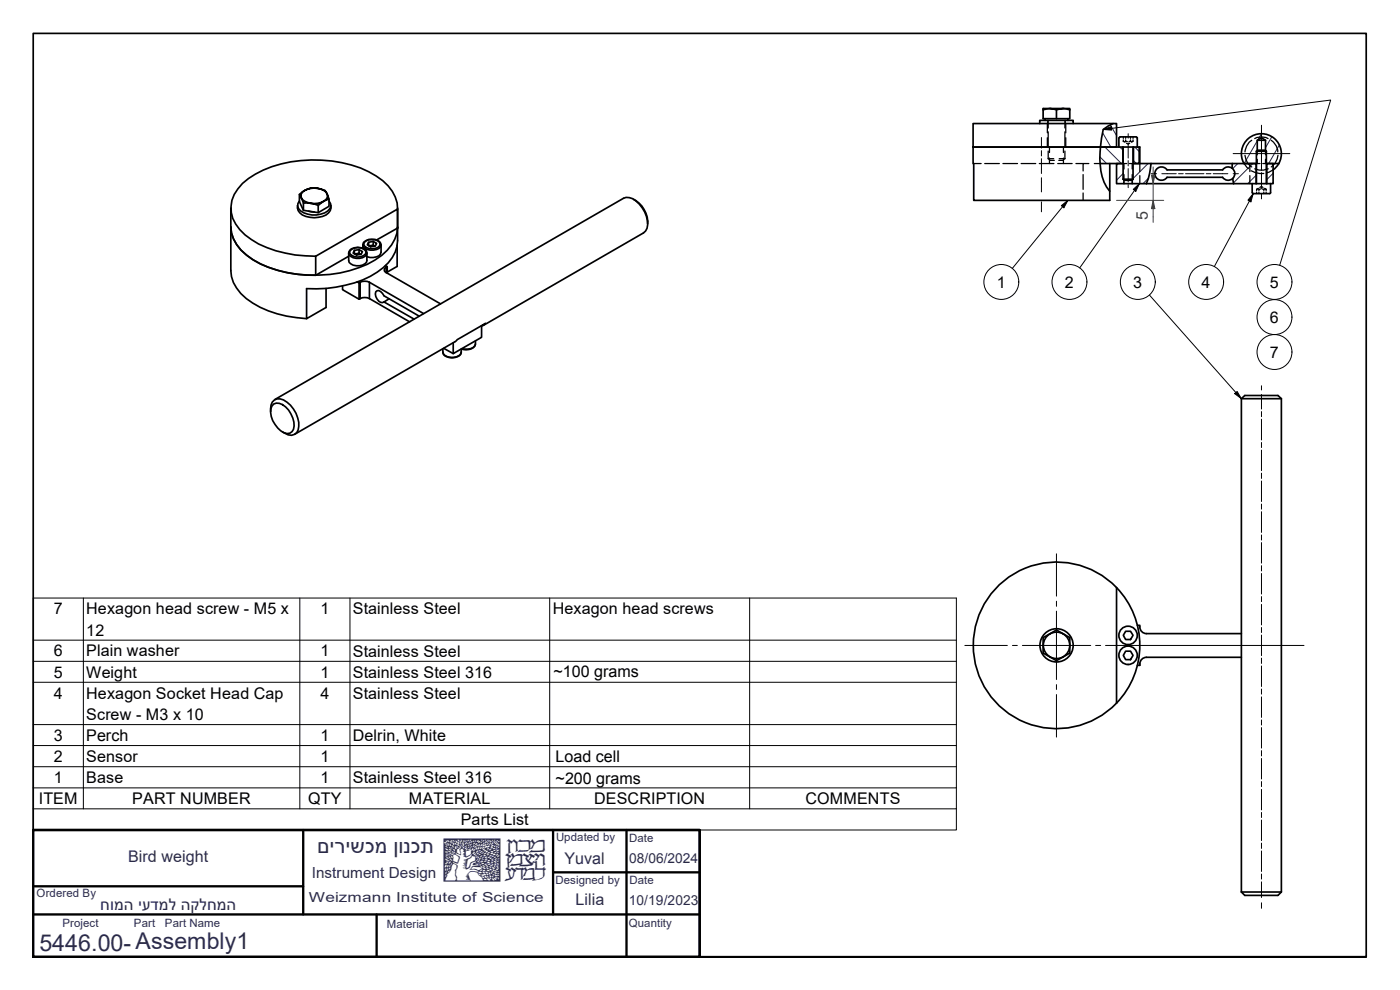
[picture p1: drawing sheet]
<svg xmlns="http://www.w3.org/2000/svg" width="420mm" height="297mm" viewBox="0 0 420 297" stroke-linecap="round" stroke-linejoin="round" font-family="sans-serif">
<!-- layer: Hatch -->
<g fill="none" stroke="#1e1e47" stroke-width=".3">
<path d="M330.9 39.8l2.5 4.3M333.2 37.5l1.9 3.2M330.1 47.1l2 2M331.6 44.1l4.9 5M335.6 49.1l-.5 .5M336 44.1l1 .9M337.1 52.1l-2 2M340.2 48.2l.9 .9M340.6 44.1l1.3 1.4M344.6 49.1l-4.6 4.5M344.6 53.5l-1.6 1.6M371.5 49.1l-1.6 1.6"/>
<path d="M376 49.1l-5.9 5.8M377 52.6l-2.5 2.5M377.1 49.1h.1M377.3 42.3l-3.9 6.8M378.6 40.1l-1.1 1.9M380.5 49.1l-.3 .3M381.7 41l-1.9 3.3M382.1 52l-1.9 1.9M383.9 43.5l-3.2 5.6"/>
</g>
<!-- layer: Visible Edges(WISID) -->
<g fill="none" stroke="#000" stroke-width=".51">
<path d="M292 37.1h43.1v7h-43.1zM312 37.1v-1h10.1v1M313.1 32.9l2-.3h-2v3h8v-2.7M313.6 35.6v.5M315.1 32.6h4l2 .3v-.3h-2a5.4 5.4 0 0 1-4 0zM317.1 32.9v2.7M320.5 35.6v.5M334.1 37.1l-3 1.7a27.2 27.2 0 0 0 .2 15.9l1.8 2.7M89.9 58.3v2.2l1.2 2.6 4.4 .7 3.2-1.9v-2.2M89.9 58.3l1.5-1.2a1.73 1.73 0 0 0-1 2.3zM90.4 59.4a3.8 3.8 0 0 0 2.9 1.6l-2.2-.1zM91.4 57.1a5.5 5.5 0 0 1 3.9-.6 6 6 0 0 0-3.9 .6z"/>
<path d="M95.3 56.5l2.2 .6 .7 1.1a3.8 3.8 0 0 0-2.9-1.7zM190.1 59.8a8 8 0 0 1 4.3 7.3M292 44.1l.2 16h40.9v-11M292 44.1h43.8M335.8 44.1h5.5M335.8 41.4v2.7M336.1 41.1h4.9M336.1 41.1l-.2 .3M337 44.1l.1 9.7M337 44.1v5h-6.9M337.1 49.1h-2v6h2.2v-1.1M337.1 53.8l.3 .3h2.4l.2-.3"/>
<path d="M337.1 53.8h2.9M337.3 55.1h2.5M339.8 54v1.1h4.2M340 49.1h29.8M340.1 44.1l-.1 9.7M340.2 44.1v5h1.7v-5h-.6M341 41.1l.3 .3v2.7M341.9 44.1h.2v5M344 55.1h26.2M344 55v.1M345.4 49.1a18.1 18.1 0 0 1-1.4 5.9M350.3 51a2 2 0 0 0-3-.4 2 2 0 0 0 0 3 2 2 0 0 0 3-.4h16.6a2 2 0 0 0 3 .4"/>
<path d="M350.3 51h16.6M369.8 50.5a2 2 0 0 0-2.9 .5M369.8 50.5a2 2 0 0 1 .1 3.1M369.8 49.1h7.2v6M369.8 49.1v1.4M370 53.6l.2 1.5M370.2 55.1h11.1M373.4 49.1a6 6 0 0 1 2-8.1 6 6 0 0 1 8.1 1.8 6 6 0 0 1-1.4 8.2M373.4 49.1h3.7M375.8 55.1v2.7M375.9 57.8l.2 .3h4.9M377.1 45.4l.3-.3h2.3l.3 .3"/>
<path d="M377.1 45.4l-.1 9.7M377.1 45.4h2.9M377.3 42.1h2.5M379.8 45.1v-3l-1.2-.8-1.3 .8v3M380 49.1h3.8M380 45.4l.1 9.7 .1-6h1.9v6h-.8M381.3 55.1v2.7l-.3 .3M69.3 62.4v18.8a12.2 12.2 0 0 0 6.5 9.7 34 34 0 0 0 16.2 4.7M89.3 61.6a3.4 3.4 0 0 0 3.7 3.6 5.9 5.9 0 0 0 6.1-2l.2-1.6M89.9 60.3a2.18 2.18 0 0 0 1.3 3.6 6.9 6.9 0 0 0 7.8-1.3l.3-.8-.6-1.5M91.1 60.9v2.2M92.6 63.4l1.7 .2"/>
<path d="M93.3 61a4.8 4.8 0 0 0 4.9-1.6v-1.2l.5 1.5a6.9 6.9 0 0 0-3.2 1.9zM94.7 76.9v5.7M95.5 61.6v2.2M104.6 76.9l-9.9 5.7M105.2 74.9a3.4 3.4 0 0 1 4.8 .7l.1 2.6a2.5 2.5 0 0 1-3.2 1.5 2.22 2.22 0 0 1-2.3-1.5v-2.3zM106.4 75.1l1.4-.2 1 .6-.4 .8-1.4 .2-1-.6zM106.4 75.1v1.1l1.4-.3M107.8 74.9v1l.4 .4M108.9 74.5a1.94 1.94 0 0 1 1.7-2.6 3.5 3.5 0 0 1 3.5 .9 4.6 4.6 0 0 1 .1 3.4 3.5 3.5 0 0 1-4.1 .8M108.9 74.4l-.1 .1M110.6 72.7l1.4-.3 1 .6-.4 .8-1.3 .2-1.1-.5zM110.6 72.7v1"/>
<path d="M112 72.4v1.1l.5 .4M112 73.5l-1.3 .2M115.7 79.7l.5 .3a1.03 1.03 0 0 0-.8 1.5l16.8 9.7M116.2 80v2M119.2 73.5v6.4l-3 1.7M119.3 68.4v-5.7l-24.6 14.2M119.3 62.7a11.8 11.8 0 0 0-6.4-9.9 37.5 37.5 0 0 0-25.7-4.2 28.7 28.7 0 0 0-14.4 6.4 9.7 9.7 0 0 0 .7 15.5 30.8 30.8 0 0 0 18.1 6.3l3.1 .1M119.3 62.4v6M119.3 68.4l-6.3 3.6M94.7 82.6a33.7 33.7 0 0 1-20.8-6.2 11.5 11.5 0 0 1-4.6-8.3 12.3 12.3 0 0 0 6.8 9.9 38.8 38.8 0 0 0 36.4 0 12.3 12.3 0 0 0 6.8-9.9 12.9 12.9 0 0 1-1.6 9.2 22 22 0 0 1-14.1 8.3 37.5 37.5 0 0 1-11.6 1v9l5.9-3.3v-5.8M102.8 85.8v1.1l5 2.9M107.2 84.6l.6 .3"/>
<path d="M115.3 90.6l9 5.1M115.3 90.6a2.2 2.2 0 0 1-2.2-.8 2.2 2.2 0 0 1-.3-2.2l.4-.4a2.1 2.1 0 0 1 2.1 1.6l10.5 6.1M116.8 89.6l-1.5 1M127.1 94.1l-16.2-9.4a3.2 3.2 0 0 0-3.1 .2v4.9a2.96 2.96 0 0 1 3.1-.2l12 7M144.5 97.7v3.5l-8.5 4.9v-3.2M144.5 97.8l1.2-.8-8.5 4.9-.7 .6-48 27.8M145 97.6l48.1-27.7a3.4 3.4 0 0 0 1.2-3.7 9.8 9.8 0 0 0-4.4-6.6l-2-.4-.8 .3-104.6 60.4M132.9 104.6a1.96 1.96 0 0 0 1.8 2.6 2.71 2.71 0 0 0 3.7-1.6v-.8M133.2 104.5l2.8 1.6M142.7 102.3a2.32 2.32 0 0 1-2.9 2.7l-1.3-.3M372.6 119.6l1-.9h9.9l1.1 .9M372.6 119.6h12"/>
<path d="M372.6 119.6v148M384.6 119.6v148M81.2 123.5a3.3 3.3 0 0 1 1.9-3.8 6.6 6.6 0 0 1 5.7 4.3 6.2 6.2 0 0 1 .2 5.8 2.56 2.56 0 0 1-3.5 .2l-.7-.4M82.2 121.2a4.3 4.3 0 0 1 5.1 3 5.2 5.2 0 0 1 .3 5.3 2.39 2.39 0 0 1-3.3-.2 6.9 6.9 0 0 1-2.7-7.5zM335.1 176.3a25 25 0 0 0-35.6-.4 25 25 0 0 0 0 35.5 25 25 0 0 0 35.6-.4M335.1 176.3a25 25 0 0 1 0 34.7M335.1 176.3v34.7M315.1 197.1l2 1.1 2-1.1M315.1 190.2l2-1.2 2 1.2M315.1 190.2l-2 1.1v2.4v2.2l2 1.2M315.1 197.1l1.1 .4 1.2 .1 1.7-.5M315.1 190.2a4 4 0 0 0 0 6.9"/>
<path d="M315.1 190.2l1.7-.5 1.2 .1 1.1 .4M319.1 190.2l1.3 1.2 .5 1.1 .2 1.1M319.1 190.2l2 1.1v2.4M321.1 193.6l-.4 1.8-.7 .9-.9 .8M321.1 193.7v2.2l-2 1.2M337.8 189.4h1.5l.7 1.2-.7 1.3h-1.5l-.7-1.3zM337.8 195.4h1.5l.7 1.2-.7 1.3h-1.5l-.7-1.3zM341.3 187.6h.8a2.09 2.09 0 0 0 2 2.5h28.5M372.6 197.2h-28.5a2.05 2.05 0 0 0-2 2.4h-.8M372.6 267.6l1 1.1h9.9l1.1-1.1M372.6 267.6h12"/>
<circle cx="317.1" cy="193.6" r="5"/>
<circle cx="338.6" cy="190.6" r="2.76"/>
<circle cx="338.6" cy="196.6" r="2.76"/>
</g>
<!-- layer: Hidden Edges(WISID) -->
<g fill="none" stroke="#000" stroke-width=".38">
<path d="M314.3 37.1v2.8M314.4 36.1v.3M314.4 36.8v.3M314.6 36.1v2.3M314.6 39.5v4.6M319.6 36.1v2.3M319.6 39.5v4.6M319.7 36.1v.3M319.7 36.8v.3M319.8 37.1v2.8M292.2 49.1h2.2M295.5 49.1h4.4"/>
<path d="M301 49.1h4.4M306.5 49.1h4.3M311.9 49.1h4.4M314.3 41.3v2.8M314.6 47.6h1.6M314.6 45.3v2.3M314.6 47.6l.1 .1M314.9 47.9l.2 .2h1.3M315 44.1v1.7M315 47.4v1.7M317.4 49.1h4.4M317.9 47.6h1.7"/>
<path d="M319.2 44.1v1.7M319.2 47.4v1.7M319.2 47.9l-.1 .2h-1.3M319.6 45.3v2.3M319.6 47.6l-.2 .1M319.8 41.3v2.8M322.9 49.1h2.2M325.1 52.4v4.4M325.1 57.9v2.2M326.8 49.1h-1.7v2.2M328.4 49.1h1.7M337.1 49.1h.1"/>
<path d="M337.1 42.4l.3 .1M337.1 41.1v.4M337.1 42v.4M337.1 42.4l.5 .3M337.2 49.1h.9M337.3 49.1v1.6M337.3 52.4v1.6M337.8 42.4l.5 .1M337.8 41.1v.4M337.8 42v.4M337.8 42.4l-.2 .1M338.1 43l.5 .2 .4-.2"/>
<path d="M339 49.1h1M339.3 42.4l-.5 .1M339.3 42.4l.2 .1M339.3 41.1v.4M339.3 42v.4M339.8 49.1v1.6M339.8 52.4v1.6M340 42.4l-.2 .1M340 42v.4l-.5 .3M340 41.1v.4M342.1 49.1v2.4M342.1 52.7v2.4"/>
<path d="M373.4 49.1l1.2 1.5M373.6 46.6a4.1 4.1 0 0 0 2.1 3.5M375.1 49.1v2.4M375.1 52.7v2.4M375.5 51.2l2.5 .9h1.3M375.7 42.1a4.7 4.7 0 0 0-2.1 3.5M376.6 41.6a4.2 4.2 0 0 1 4 0M376.6 50.7a5.1 5.1 0 0 0 4 0M377.1 49.1h.1M377.1 56.8v.4M377.1 57.6v.5M377.3 49.1h.8"/>
<path d="M377.3 45.1v1.4M377.3 47.8v1.3M377.4 56.7l-.3 .1M377.6 56.5l-.5 .3M377.6 56.7l.2 .1M377.8 57.6v.5M378.1 56.2l.5-.3 .4 .3M378.3 56.7l-.5 .1v.4M378.8 56.7l.5 .1M379 49.1h1M379.3 56.8v.4M379.3 57.6v.5"/>
<path d="M379.5 56.5l.5 .3M379.5 56.7l-.2 .1M379.8 45.1v1.4M379.8 47.8v1.3M379.8 56.7l.2 .1M380 56.8v.4M380 57.6v.5M381.5 42.1a4.3 4.3 0 0 1 2 3.5M382.1 51l-1.9 .8M383.5 46.6a4.5 4.5 0 0 1-2 3.5"/>
</g>
<!-- layer: Visible Tangent Edges(WISID) -->
<path d="M104.6 75.9a2.52 2.52 0 0 0 3.3 1.6 2.21 2.21 0 0 0 2.2-1.6M105.1 75.2a3.4 3.4 0 0 1 4.6 0l.2 .5a2.54 2.54 0 0 1-3.5 1.3l-1.3-.8-.2-.5zM108.9 73.5a2.09 2.09 0 0 0 2.2 1.5 2.83 2.83 0 0 0 3.3-1.5M109.3 72.7a3.6 3.6 0 0 1 4.6 0l.1 .6a2.05 2.05 0 0 1-2.4 1.4 2.18 2.18 0 0 1-2.4-1.4zM108.1 84.7v4.9M110.9 84.7v4.9M115.9 80.2v1.6M132.9 105.6a3.2 3.2 0 0 0 4.9 1.1l.6-1.1M142.7 103.2a3.1 3.1 0 0 1-4.1 1.4" fill="none" stroke="#000" stroke-width=".51"/>
<!-- layer: Symbols(WISID) -->
<g fill="none" stroke="#000" stroke-width=".3">
<path d="M340.1 56.8l1.8-1.7-1 2.3zM341.9 55.1l-17.9 25.3M376.1 58.1l-11.7 21.9M376.1 58.1l-.7 2.5-.9-.5zM318.5 61.7l2-1.6-1.2 2.2zM320.5 60.1l-16.7 20.5M345 88.6l27.6 31M370.5 118.1l.8-.6 1.3 2.1zM25 179.4v63.3M90 179.4v63.3M105 179.4v63.3M165 179.4v63.3"/>
<path d="M225 179.4v63.3M10 192.1h277M10 198.4h277M10 204.7h277M10 217.4h277M10 236.4h277v-57h-277v63.3M10 223.7h277M10 230h277M287 236.4v6.3h-277M10 242.7v6.3h277v-6.3"/>
<circle cx="300.5" cy="84.6" r="5.2"/>
<circle cx="321" cy="84.6" r="5.2"/>
<circle cx="341.5" cy="84.6" r="5.2"/>
<circle cx="362" cy="84.6" r="5.2"/>
</g>
<!-- layer: Sketch Geometry(WISID) -->
<path d="M10 287.1v-277.1h400v277.1h-400h400" fill="none" stroke="#000" stroke-width=".51"/>
<path d="M10 249h200v38.1h-200zM10 249h200v38.1M91 249v25.4M166 249v25.4M188 249v38.1M10 274.4h200M10 265.9h81M113 274.4v12.7M166 261.7h44" fill="none" stroke="#000" stroke-width=".7"/>
<!-- layer: Centerline(WISID) -->
<g fill="none" stroke="#000" stroke-width=".3">
<path d="M378.6 39v2.2M312.5 41.3v3.1M312.5 45.2v1.6M312.5 47.6v4.5M312.5 53.3v4.3M338.6 40.1v1.4M338.6 42.8v4.6M338.6 48.2v1.6M338.6 50.6v4M338.6 55.4v.9M345.5 52.1h1.6M348.7 52.1h4.3"/>
<path d="M353.7 52.1h1.4M355.8 52.1h5.5M362 52.1h1.4M364.1 52.1h4.4M370.1 52.1h1.6M378.6 43.3v5.3M378.6 49.4v1.6M378.6 51.8v4.8M378.6 58.1v1.6M312.5 60.6v2.9M378.6 115.7v1.3M378.6 118.3v4.4"/>
<path d="M378.6 123.5v1.5M378.6 125.8v6.2M378.6 132.8v1.5M378.6 135.1v6.1M378.6 142v1.6M378.6 144.3v6.2M378.6 151.2v1.6M378.6 153.5v6.3M378.6 160.5v1.5M378.6 162.8v6.2M378.6 169.7v1.6M378.6 172.1v6.1"/>
<path d="M378.6 179v1.5M378.6 181.3v6.2M378.6 188.3v1.5M378.6 190.5v6.2M378.6 197.5v1.6M378.6 199.8v6.2M378.6 206.7v1.6M378.6 209.1v6.2M378.6 216v1.5M378.6 218.3v6.2M378.6 225.2v1.6M378.6 227.6v6.1"/>
<path d="M378.6 234.5v1.5M378.6 236.8v6.2M378.6 243.8v1.5M378.6 246v6.2M378.6 253v1.6M378.6 255.3v6.2M378.6 262.2v1.6M378.6 264.6v4.7M378.6 270.9v1.6"/>
</g>
<!-- layer: Center Mark(WISID) -->
<path d="M378.6 37.6v13.5M370.1 46.1h17M317.1 166.2v12.7M289.6 193.7h12.7M303.8 193.7h1.5M306.8 193.7h20.5M317.1 180.4v1.5M317.1 183.4v20.5M328.8 193.7h1.5M331.8 193.7h59.6M317.1 205.4v1.5M317.1 208.4v12.8" fill="none" stroke="#000" stroke-width=".3"/>
<!-- layer: Symbols(WISID) -->
<path d="M340.1 56.8l1.8-1.7-1 2.3zM318.5 61.7l2-1.6-1.2 2.2zM376.1 58.1l-.7 2.5-.9-.5zM370.5 118.1l.8-.6 1.3 2.1z" fill="#000"/>
<!-- layer: Dimensions(WISID) -->
<path d="M346.1 52.6v2.5" fill="none" stroke="#3f3f3f" stroke-width=".3"/>
<path d="M345.6 52.6h1l-.5 2.5z" fill="#3f3f3f"/>
<path d="M345.6 52.6h1l-.5 2.5zM346.1 60.1v2.5" fill="none" stroke="#3f3f3f" stroke-width=".3"/>
<path d="M346.1 60.1l.5 2.5h-1z" fill="#3f3f3f"/>
<path d="M346.1 50.1v2.5M346.1 55.1v5M335.1 60.1h14.1M346.1 62.6v4.1M346.1 60.1l.5 2.5h-1z" fill="none" stroke="#3f3f3f" stroke-width=".3"/>
<!-- layer: Symbols(WISID) -->
<g fill="none" stroke="#000" stroke-width=".3">
<path d="M331.1 38.8l68.3-8.8-15.4 49.6M331.1 38.8l2.4-.8 .1 1z"/>
<circle cx="382.5" cy="95.1" r="5.2"/>
<circle cx="382.5" cy="84.6" r="5.2"/>
<circle cx="382.5" cy="105.6" r="5.2"/>
</g>
<path d="M331.1 38.8l2.4-.8 .1 1z" fill="#000"/>
<text font-size="13" fill="#262659" x="132.3" y="262.6">zx</text>
<text font-size="7" fill="#262659" x="11.8" y="285.2">5446.00- Assembly1</text>
<text font-size="6.2" fill="#262659" x="95.2" y="256">םירישכמ ןונכת</text>
<text font-size="4.8" fill="#3f3f3f" x="344.5" y="66" transform="rotate(-90 344.5 66)">5</text>
<g font-size="4.8">
<text x="299.1" y="86.4">1</text>
<text x="319.6" y="86.4">2</text>
<text x="340.1" y="86.4">3</text>
<text x="360.6" y="86.3">4</text>
<text x="381.1" y="86.3">5</text>
<text x="381.1" y="96.9">6</text>
<text x="381.1" y="107.4">7</text>
<text x="16.1" y="184.3">7</text>
<text x="25.9" y="184.3">Hexagon head screw - M5 x</text>
<text x="96.1" y="184.3">1</text>
<text x="105.9" y="184.3">Stainless Steel</text>
<text x="165.9" y="184.3">Hexagon head screws</text>
<text x="25.9" y="190.7">12</text>
<text x="16.1" y="197">6</text>
<text x="25.9" y="197">Plain washer</text>
<text x="96.1" y="197">1</text>
<text x="105.9" y="197">Stainless Steel</text>
<text x="16.1" y="203.3">5</text>
<text x="25.9" y="203.3">Weight</text>
<text x="96.1" y="203.3">1</text>
<text x="105.9" y="203.4">Stainless Steel 316</text>
<text x="166.1" y="203.1">~100 grams</text>
<text x="16.1" y="209.7">4</text>
<text x="25.9" y="209.7">Hexagon Socket Head Cap</text>
<text x="96.1" y="209.7">4</text>
<text x="105.9" y="209.7">Stainless Steel</text>
<text x="25.9" y="216">Screw - M3 x 10</text>
<text x="16.1" y="222.3">3</text>
<text x="25.9" y="222.3">Perch</text>
<text x="96.1" y="222.3">1</text>
<text x="105.9" y="222.3">Delrin, White</text>
<text x="16.1" y="228.6">2</text>
<text x="25.9" y="228.6">Sensor</text>
<text x="96.1" y="228.6">1</text>
<text x="166.8" y="228.7">Load cell</text>
<text x="16.1" y="235">1</text>
<text x="25.9" y="234.9">Base</text>
<text x="96.1" y="235">1</text>
<text x="105.9" y="235">Stainless Steel 316</text>
<text x="166.8" y="235.3">~200 grams</text>
<text x="11.7" y="241.3">ITEM</text>
<text x="39.7" y="241.3">PART NUMBER</text>
<text x="92.5" y="241.3">QTY</text>
<text x="122.7" y="241.3">MATERIAL</text>
<text x="178.3" y="241.3">DESCRIPTION</text>
<text x="241.7" y="241.3">COMMENTS</text>
<text x="138.3" y="247.6">Parts List</text>
</g>
<g font-size="4.8" fill="#262659">
<text x="38.4" y="258.6">Bird weight</text>
<text x="169.4" y="259.2">Yuval</text>
<text x="30" y="273">חומה יעדמל הקלחמה</text>
<text x="172.7" y="271.6">Lilia</text>
</g>
<text font-size="4.6" fill="#262659" x="93.5" y="263.3">Instrument Design</text>
<g font-size="4.1" fill="#262659">
<text x="188.9" y="259">08/06/2024</text>
<text x="92.7" y="270.7">Weizmann Institute of Science</text>
<text x="188.7" y="271.4">10/19/2023</text>
</g>
<g font-size="3.4" fill="#262659">
<text x="166.9" y="252.3">Updated by</text>
<text x="188.8" y="252.7">Date</text>
<text x="11" y="269.2">Ordered By</text>
<text x="166.7" y="265.2">Designed by</text>
<text x="188.9" y="265.2">Date</text>
<text x="18.8" y="278.1">Project</text>
<text x="40.2" y="278.1">Part</text>
<text x="49.5" y="278.1">Part Name</text>
<text x="116.1" y="278.4">Material</text>
<text x="188.7" y="278.1">Quantity</text>
</g>
</svg>
